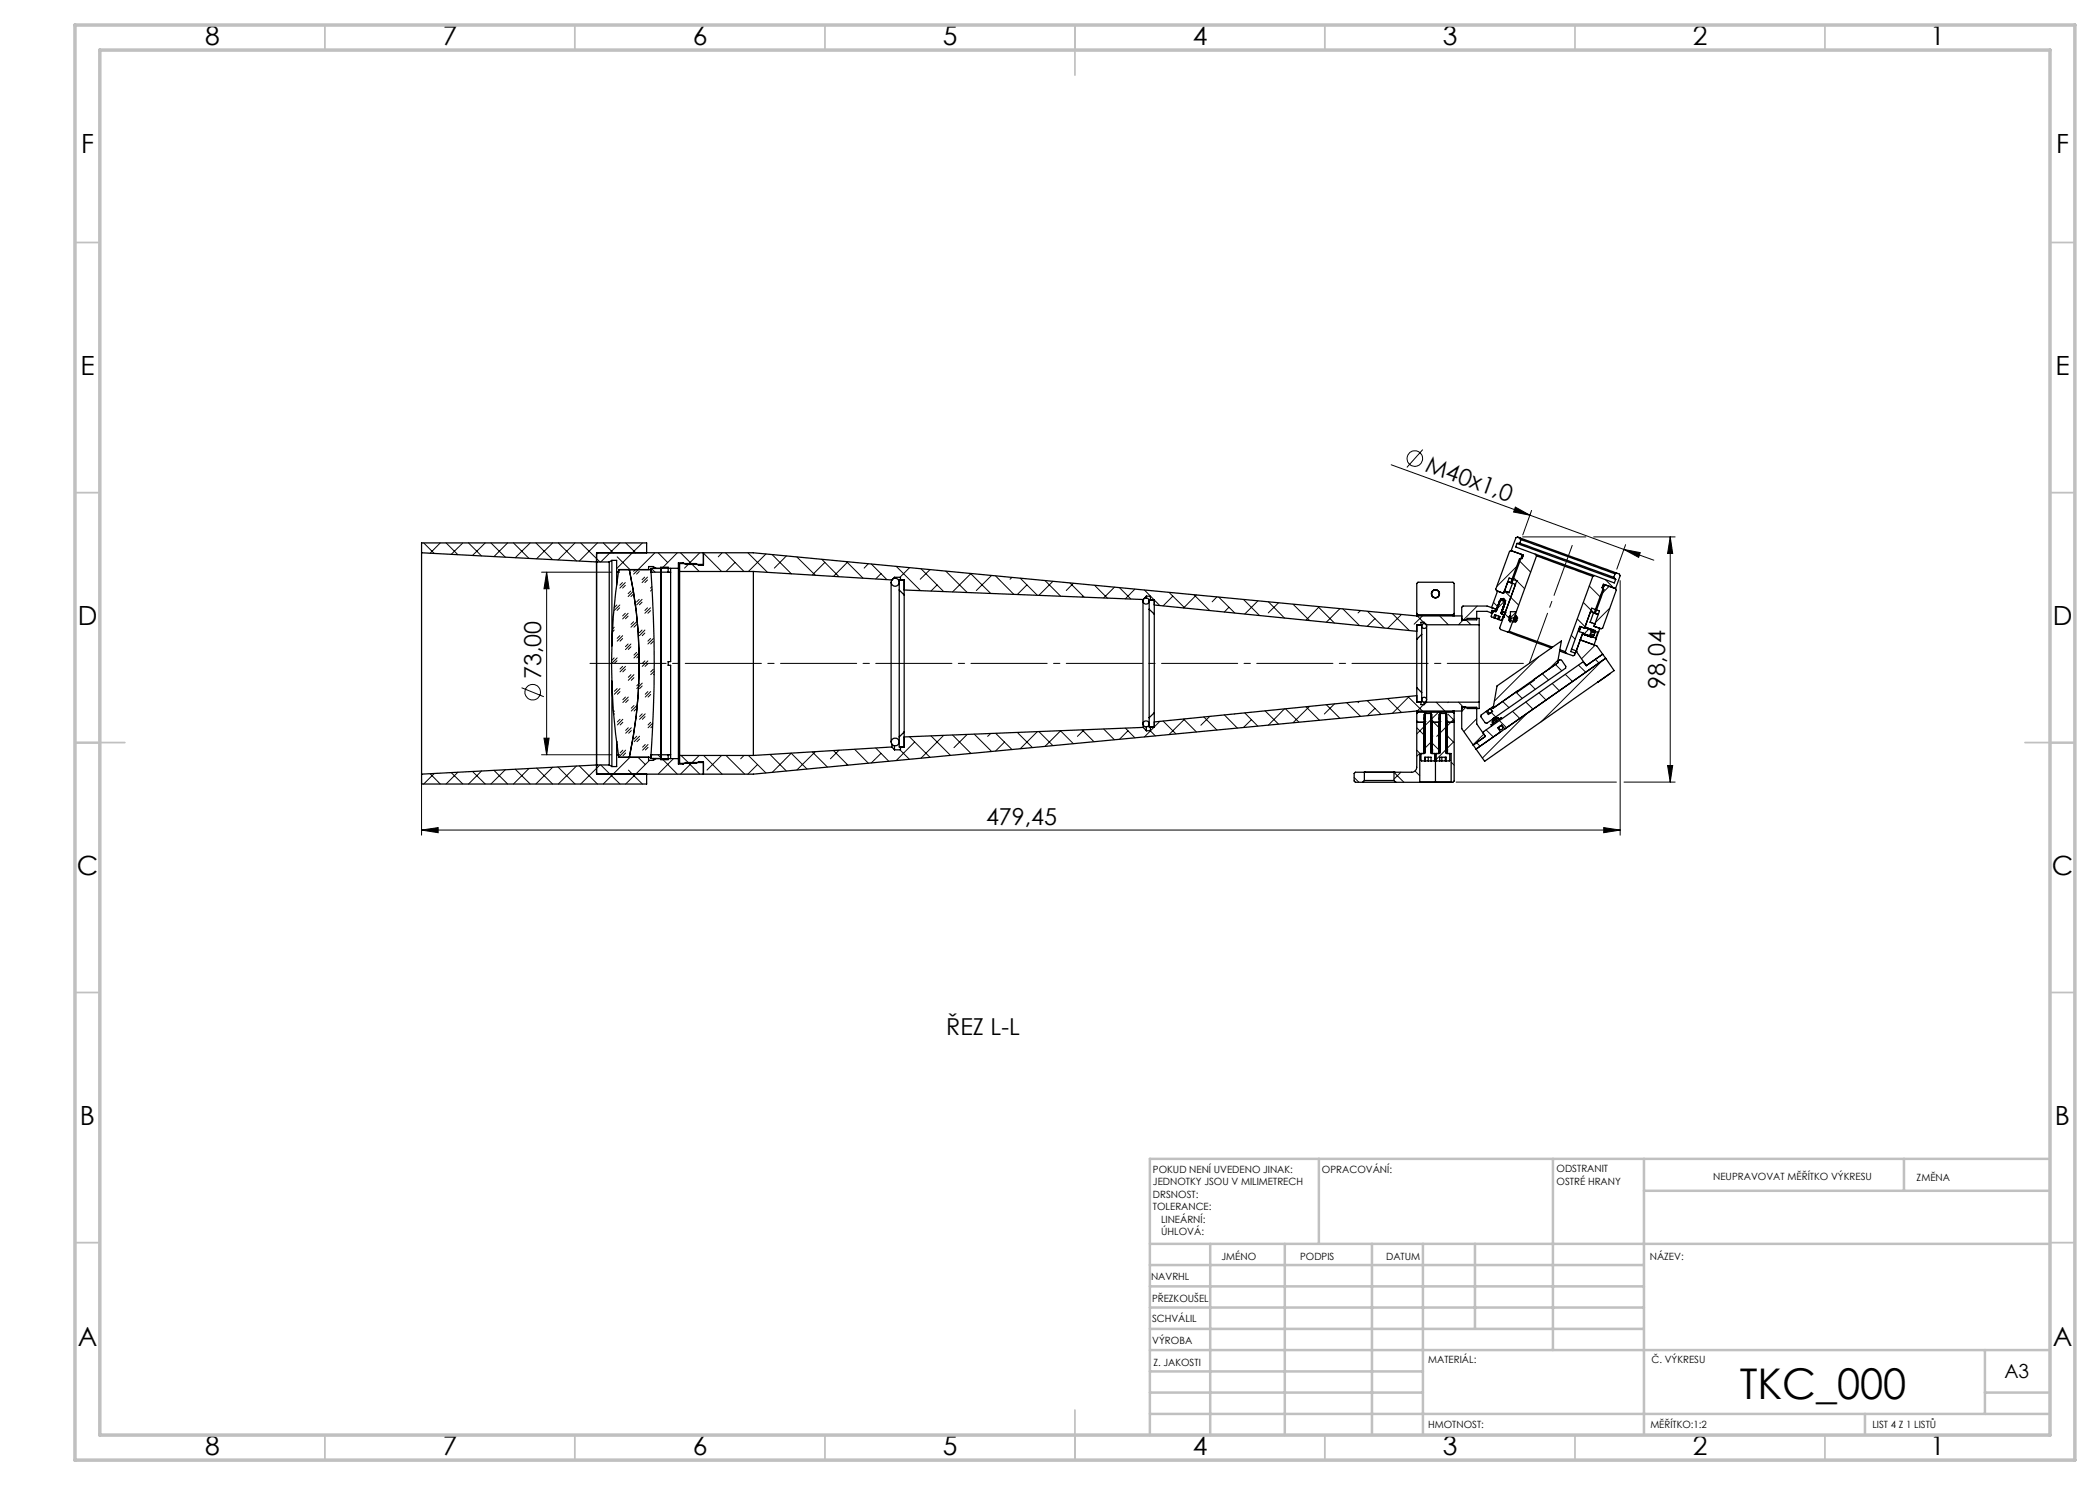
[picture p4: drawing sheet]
<svg xmlns="http://www.w3.org/2000/svg" width="420mm" height="297mm" viewBox="0 0 420 297" stroke-linecap="round" stroke-linejoin="round" font-family="sans-serif">
<g fill="none" stroke="#000" stroke-width=".2">
<path d="M278.2 93l27.8 10M284.6 89.9l-3.2 3.6M84.7 108.6l2.2 2.1M88.1 108.6l-2.1 2.1M89.2 108.6l2.4 2.3M92.6 108.6l-2.4 2.3M93.7 108.6l2.6 2.6M97 108.6l-2.5 2.5M98.2 108.6l2.9 2.8M101.5 108.6l-2.7 2.7M102.7 108.6l3.1 3.1M106 108.6l-3 2.9"/>
<path d="M107.2 108.6l3.3 3.3M108.3 114.4h14M109.3 114.4l.5 3.4h-1zM109.3 114.4v36.6M110.5 108.6l-3.2 3.2M111.7 108.6l3.6 3.6M115 108.6l-3.4 3.4M116.1 108.6l3.9 3.8M119.5 108.6l-3.6 3.6M120.7 108.6l1.9 2M123.4 111.4l2.6 2.5M124 108.6l-3.8 3.8"/>
<path d="M124.5 116.5l-.5 .5M125.1 116.5l-1.1 1.1M125.1 117.1l-.6 .5M125.1 108.6l2 2M126.2 118.2l-.6 .5M126.7 118.2l-1.1 1.1M126.7 118.8l-.5 .5M127.1 113.9l-.4 .4M127.6 113.9l-.9 .9M127.8 119.9l-.5 .5M127.8 114.3l-.5 .5M128.4 119.9l-1.1 1.1"/>
<path d="M128.5 108.6l-5.2 5.1M128.9 115.4l-.5 .6M129.5 115.4l-1.1 1.1M129.5 116l-.5 .5M130.2 113.7l.8 .7M130.4 117.3l-.3 .3M130.4 117.9l-.3 .3M131 110.6l-3.4 3.3M131.6 110.6l1.9 1.9M132.6 113.4l-.4 .5M135.5 110.6l-3.1 3.1M136.1 110.6l3.7 3.7"/>
<path d="M139.9 110.6l-3 3M140.7 110.6l3.6 3.7M144.4 110.6l-.7 .8M145.1 110.6l3.7 3.7M147 112.5l-1.8 1.8M149.6 110.6l3.9 3.9M153.2 110.8l-3.5 3.5M154.4 110.9l3.9 3.9M157.3 111.2l-2.4 2.4M158.2 114.7v.1M159.4 111.4l3.7 3.6M164.4 111.9l3.4 3.5"/>
<path d="M165 112.5l-2.5 2.5M169.3 112.4l3.3 3.2M169.6 112.4l-2.9 2.9M173.7 112.7l-.9 .9M174.3 112.8l3.1 3.1M176.2 114.7l-1 1.1M179.2 113.3l4.9 4.8M181.9 113.6l-1.9 1.9M184.2 113.8l4.5 4.5M186 113.9l-2 1.9M187.4 117l-1.2 1.2M189.2 114.2l4.2 4.3"/>
<path d="M190.5 118.4l3.6-3.7 4 4M198.3 115.1l-3 3M199.1 115.2l3.7 3.7M202.4 115.5l-.4 .3M204 115.6l3.5 3.5M205.4 117l-1.9 1.9M209 116.1l3.1 3.1M210.6 116.3l-2.8 2.8M214 116.6l2.8 2.8M214.7 116.7l-1.4 1.4M216.6 119.2l-.2 .2M218.9 117.1l2.6 2.5"/>
<path d="M222.9 117.4l-2.2 2.2M223.9 117.5l2.3 2.3M227 117.8l-1.9 2M228.9 118l3.1 3.1M233.8 118.5l3.2 3.1M234.6 119.2l-2 2M238.8 119l3.1 3.1M239.3 119l-2.6 2.6M243.4 119.4l-1 1M243.7 119.4l3.2 3.2M248.7 119.9l3.2 3.2M300.9 118.2l1.3 1.2"/>
<path d="M302.2 119.5l1.5 1.5M302.6 115.4l2.3 2.4M303.1 101.4l2.9 1.6-3.3-.6zM303.4 116.2h.1M303.6 107.4l.6 .6M303.7 112.9l-4.4 4.4M303.8 112.1l2.3 2.3M304.5 107.4h12.7M306 103l18.8 6.9M306.3 102.1l-1.7 4.9M307 110.8l.3 .3M317.9 117.2l2.3 2.4"/>
<path d="M318.7 107.4h16.3M321.1 115.9l1.6 1.7M321.8 117.3l-1.7 1.7M324 116.1v50.9M324.8 109.9l3.2 .6-.3 1zM324.8 109.9l6 2.1M325.1 108.9l-1.7 4.9M334 107.4v49M334 107.4l.5 3.3h-1zM104.3 137.5l4.5 1.8M122.8 131.6l-.5 .5M122.8 125.4l-.3 .4"/>
<path d="M122.8 126l-.3 .4M123.4 121l-.6 .5M123.4 132.1l-.5 .6M123.4 131.6l-1.1 1.1M123.4 137.7l-.5 .6M123.9 121.6l-.5 .5M124 127.1l-.6 .6M124 121l-1.2 1.1M124 137.7l-1.1 1.1M124 138.3l-.5 .5M124.5 133.3l-.5 .5M124.5 127.7l-.5 .5"/>
<path d="M124.5 127.1l-1.1 1.1M125.1 122.7l-.6 .5M125.1 133.3l-1.1 1.1M125.1 139.4l-.5 .5M125.1 133.8l-.5 .6M125.6 128.8l-.5 .5M125.6 123.2l-.5 .6M125.6 122.7l-1.1 1.1M125.7 139.4l-1.1 1.1M125.7 140l-.6 .5M126.2 134.9l-.5 .6M126.2 128.8l-1.1 1.1"/>
<path d="M126.2 129.4l-.5 .5M126.7 124.4l-.5 .5M126.8 134.9l-1.1 1.2M126.8 135.5l-.5 .6M127.3 130.5l-.5 .5M127.3 124.9l-.5 .5M127.3 124.4l-1.1 1M127.9 130.5l-1.1 1.1M127.9 136.6l-.5 .6M127.9 131.1l-.5 .5M128.4 126l-.5 .5M128.4 120.4l-.5 .6"/>
<path d="M128.4 136.6l-1 1.1M128.4 137.2l-.5 .5M129 126l-1.1 1.1M129 132.2l-.6 .5M129 126.6l-.6 .5M129.5 121.6l-.5 .5M129.6 132.2l-1.2 1.1M129.6 138.3l-.6 .5M129.6 132.7l-.6 .6M130.1 121.6l-1.1 1.1M130.1 127.7l-.5 .5M130.1 122.1l-.5 .6"/>
<path d="M130.1 138.3l-1.1 1.1M130.1 138.9l-.5 .5M130.7 127.7l-1.1 1.1M130.7 133.8l-.6 .6M130.7 128.3l-.6 .5M130.7 124.3v.1M130.7 123.8h.1M130.8 134.3l-.7 .6M130.8 134.8l-.1 .1M245.8 121.5l-.9 .9M251.6 120.2l-2.6 2.6M253.7 120.4l3.2 3.2"/>
<path d="M255.7 120.6l-2.1 2M258.6 120.9l3.3 3.2M263.6 121.3l3.3 3.3M263.7 121.5l-2.5 2.5M268 121.7l-2.7 2.7M268.6 121.8l3.3 3.3M272.1 122.1l-.5 .5M273.5 122.3l3.4 3.3M275 123.7l-1.6 1.6M277.5 139.7l2.8 2.8M278.5 122.7l3.3 3.4M280.3 122.9l-2.8 2.8"/>
<path d="M281.6 139.3l2.9 2.9M281.7 139.4l-3.2 3.3M283.5 123.2l1.2 1.3M283.5 137.7l-.1 .1M284.5 123.2l-1.7 1.6M284.9 124.7l.4 .4M287.9 123.2l1.8 1.8M292.6 124l-.9 1M293.2 124l1 1M295.5 121.2l-2.8 2.8M298.7 120.5l.9 .9M299.2 122l-.8 .7"/>
<path d="M300.4 122.2l.1 .1M300.8 120.3l-1.5 1.5M301 122.8l1.5 1.5M303.1 122.6l-1.2 1.1M303.2 138.4l1.2 1.3M305.9 136.7l1.2 1.2M307.7 131.4l-8.8 8.8M307.8 138.6l1.4 1.4M308.5 134.8l1.2 1.2M310.4 136.7l1.5 1.4M311.1 132.9l1.2 1.3M311.6 132l-1.8 1.8"/>
<path d="M313.1 134.9l1.4 1.4M313.1 130.4l.3 .3M314.3 127.1l.7 .7M315.5 123.8l1.8 1.9M315.7 133l1.4 1.4M316.7 120.5l2 2.1M317.7 125.8l-1 1.1M318.2 122l.5 .6M318.8 124.7v.1M319 129l-2.7 2.8M319.1 131.9l.7 .7M320.4 132.2l-12.2 12.2"/>
<path d="M321.9 121.6l-2.8 2.9M84.3 155.8v11.2M86 154.7l2.1 2.1M86.9 154.7l-2.2 2.1M90.2 154.5l2.4 2.3M91.6 154.4l-2.4 2.4M94.5 154.3l2.5 2.5M96.3 154.2l-2.6 2.6M98.8 154.1l2.7 2.7M101.1 153.9l-2.9 2.9M103 153.8l3 3M105.8 153.7l-3.1 3.1"/>
<path d="M107.3 153.6l3.2 3.2M108.3 151h14M108.8 147.6h1l-.5 3.4zM110.5 153.5l-3.3 3.3M111.6 153.4l3.4 3.4M115.3 153.2l-3.6 3.6M115.9 153.2l3.6 3.6M120 153l-3.9 3.8M120.2 153l3.8 3.8M122.9 142.2l-.2 .2M122.9 142.8l-.2 .1M123.5 148.3l-.2 .2"/>
<path d="M123.5 148.9l-.1 .1M124 143.9l-.5 .5M124.6 150l-.6 .6M124.6 144.5l-.6 .5M124.6 143.9l-1.1 1.1M125.1 150l-1.1 1.1M125.1 150.6l-.5 .5M125.7 145.6l-.6 .5M125.7 154l2.8 2.8M126 151.5l-5.3 5.3M126.3 145.6l-1.2 1M126.3 146.1l-.6 .5"/>
<path d="M126.8 141.1l-.5 .5M127.4 141.1l-1.1 1.1M127.4 147.2l-.6 .6M127.4 141.7l-.6 .5M127.6 151.5l1.4 1.4M127.9 147.2l-1.1 1.1M127.9 147.8l-.5 .5M128.4 142.8l-.5 .5M129 143.3l-.5 .6M129 142.8l-1.1 1.1M129 148.9l-.5 .5M129.6 148.9l-1.1 1.1"/>
<path d="M129.6 149.5l-.5 .5M129.9 152.1l-4.8 4.7M130.1 144.5l-.5 .5M130.2 151.1h.1M130.5 145.2l-.3 .4M130.6 144.6l-1 1M130.7 140.5h.1M131.6 151l1 .9M132.4 151.7l3.1 3.1M134.7 151.7l-3.1 3.1M136.2 151.1l1.6 1.6M137.6 152.5l2.3 2.3"/>
<path d="M139.8 151.1l-3.7 3.7M140.7 154.8h-.1M140.7 151.1l3.7 3.7M144.3 151.1l-2.9 2.9M145.2 151.1l3.7 3.7M148.8 151.1l-.7 .7M149.7 151.1l3.5 3.5M151.5 152.9l-1.9 1.9M154 150.9l3.3 3.3M161.4 153.8l-3.2-3.2-3.8 3.9M162.5 150.4l3 3M163.1 150.4l-3.7 3.6"/>
<path d="M166.7 150.1l2.9 2.9M167.8 150l-1.7 1.8M169.5 152.9l-.2 .1M170.9 149.9l2.8 2.7M175.2 149.6l2.6 2.7M176.2 150.7l-1.9 1.9M180 150l1.9 1.9M181.9 147.4l4.1 4M182.9 148.4l-3.7 3.7M186.2 147.2l3.9 3.9M188.7 147.1l-4.5 4.5M190.5 147l3.7 3.7"/>
<path d="M193.4 146.9l-2.6 2.6M194.1 150.7h.1M194.8 146.8l3.5 3.5M198.1 146.7l-.6 .6M199.1 146.7l3.3 3.2M200.9 148.4l-1.8 1.8M203.5 146.5l3 3M207.5 146.3l-3.5 3.5M207.8 146.3l2.8 2.8M212.1 146.2l2.6 2.5M212.1 146.2l-3.1 3.1M216.4 146l2.4 2.3"/>
<path d="M216.8 146l-1.3 1.3M220.7 145.8l2.2 2.2M225.1 145.6l1.9 2M225.6 146.2l-1.7 1.6M230 146.2l1.1 1M232 144.3l-3.1 3.1M232.6 144.2l2.6 2.6M236.7 143.8l2.6 2.6M237 143.8l-3.2 3.1M240.8 143.4l2.6 2.6M241.9 143.3l-1.7 1.8M244.9 143l2.6 2.6"/>
<path d="M246.9 142.8h.1M249 142.6l2.6 2.6M250.3 143.9l-1.6 1.6M253 142.2l2.7 2.6M256.9 141.8l-3.2 3.2M257.1 141.8l2.7 2.6M261.2 141.4l2.7 2.6M261.9 141.3l-3.3 3.2M265.3 141l2.7 2.6M266.9 140.8l-2 2M269.3 140.5l2.8 2.8M270.8 155.5l1 1"/>
<path d="M271.9 140.3l-.3 .2M273.4 140.1l2.8 2.8M275 141.7l-1.5 1.4M278.8 154.5l2 2M280.2 154.4l-1.4 1.4M283 154.2l1 .9M283.4 145.6l1.4 1.4M283.4 150l.6 .7M284 150.7l-.6 .6M284.7 140.9l-1.2 1.3M284.7 142.4l.3 .3M284.8 145.3l-1.4 1.5"/>
<path d="M286.2 143.9l1.6 1.6M286.2 148.4l-1.3 1.4M286.2 143.9l-1.3 1.3M286.4 148.6l1.4 1.4M287.2 140.4l1.8 1.8M287.7 142.4l-1.5 1.5M287.8 146.8l-.5 .5M289.2 145.4l-1.3 1.4M289.2 149.9l-2 2M289.4 147.1l1.4 1.5M289.6 142.8l1.2 1.3M289.7 140.4l-.1 .1"/>
<path d="M290.2 152.4l.6 .6M290.7 148.4l-1.3 1.3M290.8 143.8l-1.4 1.4M291.2 156.4h32.1M291.7 140.4l.9 1M293.2 141.5l-.9 .8M295.3 148.5l.7 .8M295.3 143.8l-2.5 2.5M296.8 146.8l-2.2 2.2M297.2 146l1.5 1.4M298.2 142.5l1 .9M299.9 144.1l1.4 1.5"/>
<path d="M300.5 140.3l1.3 1.2M302.5 142.3l1.5 1.4M305.2 140.4l1.4 1.4M305.4 142.7l-8.9 8.9M324.8 156.4h10.2M333.5 153.1h1l-.5 3.3zM84.3 166l3.3-.5v1zM84.3 166h239.7M320.7 165.5l3.3 .5-3.3 .5z"/>
<circle cx="283" cy="91.7" r="1.55"/>
<circle cx="106.5" cy="138.4" r="1.55"/>
</g>
<path d="M305.8 132.7h-188.9" fill="none" stroke="#000" stroke-width=".2" stroke-dasharray="15.2 1.3 1.3 1.3" stroke-dashoffset="-1.1"/>
<path d="M305.9 132.7l8.5-23.6" fill="none" stroke="#000" stroke-width=".2" stroke-dasharray="15.2 1.3 1.3 1.3" stroke-dashoffset="4.6"/>
<g fill="none" stroke="#c0c0c0" stroke-width=".35">
<path d="M65 5v5M115 5v5M165 5v5M215 5v10M265 5v5M315 5v5M365 5v5M15 48.5h5M410 48.5h5M15 98.5h5M410 98.5h5M15 148.5h10"/>
<path d="M405 148.5h10M15 198.5h5M410 198.5h5M15 248.5h5M410 248.5h5M65 287v5M115 287v5M165 287v5M215 282v10M265 287v5M315 287v5M365 287v5"/>
</g>
<g fill="none" stroke="#c0c0c0" stroke-width=".5">
<path d="M263.8 231.8v17M310.6 231.8v38.2M328.8 231.8v55.2M328.8 238.2h81.2M380.8 231.8v6.4M410 231.8h-180v55.2M230 248.8h180M230 257.3h98.8M230 253h98.8M242 248.8v38.2M257 248.8v38.2M274.4 248.8v38.2"/>
<path d="M284.6 248.8v38.2M295 248.8v17M230 265.8h98.8M230 261.5h98.8M230 278.5h54.6M230 274.3h54.6M230 270h180M397 278.5h13M397 270v12.8M230 282.8h180M373 282.8v4.2"/>
</g>
<path d="M15 5h400v287h-400zM20 10h390v277h-390z" fill="none" stroke="#c0c0c0" stroke-width=".7"/>
<g fill="#000">
<path d="M109.3 114.4l.5 3.4h-1zM108.8 147.6h1l-.5 3.4z"/>
<path d="M324.8 109.9l3.2 .6-.3 1zM303.1 101.4l2.9 1.6-3.3-.6z"/>
<path d="M333.5 153.1h1l-.5 3.3zM334 107.4l.5 3.3h-1z"/>
<path d="M84.3 166l3.3-.5v1zM320.7 165.5l3.3 .5-3.3 .5z"/>
</g>
<g fill="none" stroke="#000" stroke-width=".25">
<path d="M84.3 110.6v44.2M84.3 110.6v-2h45v2M84.3 110.6l35 1.8M119.3 112.4v40.6M119.3 112.4v-1.8h31.4l132.7 12.6M119.3 112.4h2.5M119.6 110.6l-.3 .2M121.8 112.4v40.6M122.4 112.1v17.1M122.4 112.1h.9v2.3M122.4 112.1l-.6 .3M123.3 114.4v2.6"/>
<path d="M123.3 114.4h.4M123.7 114.4h.1M125.9 113.9h-2.1a122.3 122.3 0 0 0 0 37.5M125.9 113.9a90.5 90.5 0 0 1 0 37.5M125.9 113.9h4.3a262.6 262.6 0 0 1 0 37.5h-6.4M130.1 113.7v.2M130.1 113.7h2.1v.7M130.1 113.7l.1 .7M130.2 114.4h.1M130.2 114.4h3.9M130.7 113.3v.4M130.7 113.3l.5 .4"/>
<path d="M130.7 113.3h-1v.6h-5.9l-.1 .5M131.2 113.7h4.5M131.2 113.7h.1M132.2 114.4v36.6M132.2 114.4v-1h1.4v1M133.6 114.4h.1M134.1 114.4v17.9h-.5v.8h.5v17.9M134.1 113.7v.7M135.7 113.7v38M135.9 114.3v36.8M135.9 114.3h14.8M136.6 112.6v.1"/>
<path d="M136.6 112.6l.5 .3h3.6M136.6 112.6h-.9v1.1M140.7 110.6v2.5h-1l-.5-.4h-3.3v1.6M150.7 114.3v36.8M150.7 114.3l27.7 1.7M178.2 116.4v32M178.4 116h.1M178.9 115.5v.2M178.9 115.5h1.2v.5M178.9 115.5l-.5 .5M179.8 118v29.4M179.8 118l1 1"/>
<path d="M179.8 118v-2h1v3M180.8 119v27.4M180.8 118l47.8 1.9M228.6 119.9v.1M229.3 119.2v.4M229.3 119.2h.8v.8M229.3 119.2l-.7 .7M300.1 119.8l1 .4M300.1 119.8l.6-.1 .4 .5M300.1 119.8l-.7 2h-.1M300.7 118.7l-1.2-.5-1.2 3.3 1 .3M300.9 118.2l.9 .3"/>
<path d="M300.9 118.2l-.2 .5M301.6 116.3l1.5 .6-3.2 8.7 .2 .3 1.4 .5M301.6 116.3l-.9 2.4M301.6 116.3l.2-.7 1.6 .6-2.4 6.3M301.6 116.3l-.7 1.9M302.2 110.1l2.5 .9-.3 .7-.5 .1-1.7 4.7M302.2 110.1l-.3 .2-2.7 7.5 .1 .3 1.4 .6M302.5 116.7l-.7 1.8M303.4 108.7l19.7 7.2M303.4 108.7l-.3 .7 4.1 1.5M304 108.6l18.8 6.9M304 108.6l-.6 .1"/>
<path d="M304.1 107.6l19.2 7M304.1 107.6l-.6-.2-.3 .2-1 2.5M304.1 107.6l.1 .3M304.2 107.9l18.8 6.9M304.2 107.9l-.2 .7M304.2 110.8l.2 .4M304.4 111.2l.2 .1M304.4 111.2l-2 5.4-.8-.3M307.2 110.9l11.7 4.2M307.2 110.9l.1 .3M307.3 111.2l11.3 4.1M307.3 111.2l-5.5 15.1"/>
<path d="M318.6 115.3l-5.5 15M318.9 115.1l-.3 .2M318.9 115.1l4 1.5 .2-.7M320.6 117.1l.2 .1M320.8 117.2l-2 5.4 .9 .3M320.8 117.2l.3-.2 2 .7M322.8 115.5l.3 .4M323 114.8l-.2 .7M323.1 117.7l-2.4-.9-.3 .7 .4 .4-1.7 4.8M323.1 117.7l.2 .3-2.8 7.6-.3 .2-1.4-.5M323.3 114.6l.6 .2 .1 .3-.9 2.6M323.3 114.6l-.3 .2"/>
<path d="M122.4 136.2v17.1M228.6 120.2v24.6M229.8 121.8v21.7M229.8 121.8v-1.8h1.1v2.8M229.8 121.8l1.1 1M230.9 122.8v19.8M230.9 121l52.5 5.3M283.4 122.7v.5M283.4 127.9v9.6M283.4 123.2h8.9M283.4 122.7v-6l.2-.3h7l.2 .3v6M283.4 137.5v2.9h.9v-1.9"/>
<path d="M283.4 122.7l.2 .2M283.4 137.5l.9 1M283.4 139.1l-52.5 5.3M283.6 122.9v.3M283.6 122.9h7M284.3 126.9v11.6M284.3 126.9v-1.9h-.9v2.9M284.3 126.9l-.9 1M284.8 124.5v.2M284.8 124.5h-.6v.5M284.8 124.5l.5 .5M285.3 125h10.5"/>
<path d="M285.3 125h.1M285.3 125.2v14.7M290.6 122.9v.3M290.8 122.7v.5M290.8 122.7l-.2 .2M292.3 123.7l.3 .3M292.6 124h.1M295.8 125v15.4M298.2 122.6l-.8-.3h-2.1v1.7h-2.7M298.2 122.5l.2 .1h-.2M298.2 122.5v.1M298.7 123.5l.2-.6 1.1 .4-.2 .6"/>
<path d="M298.7 123.5l.3 .1M299 123.6l.5 .2M299.2 123l-.2 .6M299.2 121.8l-1.8-.6h-4.8l-.3 .3v2.5h.8l.4-.3h2.3v1.3M299.2 121.8l-.2 .5-.6-.2-.2 .4M299.3 121.8v.1M299.5 121.3l.1 .2h-.2l.1 .2h-.2l.1 .2-.2 .3 .1 .1-.7-.1-.4 1 .5 .3M299.5 121.3h.1M299.5 123.8l.3 .1M299.8 123.2l-.3 .6M299.8 120.4h.2l-.1-.2 .2-.2 .9 .4 .1 .2-.3 .1 .2 .2h-.2l.1 .2h-.2l.1 .2M299.8 120.5v.3l-.3 .3 .1 .1-.1 .1"/>
<path d="M299.8 120.4v.1M300.3 122.8l.4 .1-.3 1.1-.6-.1M300.3 122.8l.6 .2M300.4 122.3h.1M300.5 122.3l.5 .2M300.5 122.2h-.2l.1 .2h-.2l.1 .4M300.5 122.1v.1M300.6 123.4h.1M300.7 123.4h.1M300.8 121.3h-.2l.1 .2h-.1l.1 .2-.3 .3 .1 .1M300.8 121.3h.1M301 122.5h.1"/>
<path d="M301 122.5l-.3 .9M301 122.5l-.5-.2-.2 .5M301.1 120.2l-.7 1.9 .1 .2M301.5 126.4l8.8 3.2M301.8 123.6l.2 .1-.2 .2 .2 .1-.2 .1 .2 .1v.2h.2v-.8h.8v.8M301.8 123.6h.1M301.8 123.4l.2 .1-.2 .1M301.8 126.3l8.7 3.1M301.8 123.3v.1M301.8 126.3l-.3 .1M302 123.2l-.2 .1M302 123.2h.1"/>
<path d="M302 123.2l.1-.9h1l.1 .9M302.8 123.6v.8M303.2 123.2l.2 .1M303.2 123.2h.1M303.4 123.4l-.2 .1 .2 .1M303.4 123.6h.1M303.4 123.6l-.2 .1 .2 .2-.2 .1 .2 .1-.2 .3h-.7M303.4 123.3v.1M303.4 138.3l.1 .1 3.3-2.3-.1-.1 4.9-3.5-.1-.2 .5-.3h.3l.9 1.3-.1 .3-14 9.8M311.9 130.2l1.3 .5M312 130l1.1 .3M313.1 130.3l.1 .4"/>
<path d="M314.3 129.8l.9 .4M315.1 130.6l-.2 .4-.3 .2-1.4-.5M315.2 130.2l-.1 .4M315.2 130.2h.1M315.2 130.2l2.1 2.9M315.8 125.8h.2M316 128l3.4 1.2 1.1 1.6M316.1 128l-.9 2.2M316.5 126.6l.1 .1M316.5 126.6l-1.3 3.6M316.5 126.7l-.4 1.3M316.5 126.7l2.6 .9"/>
<path d="M316.6 126.6l-.1 .1M316.6 126.7l.1 .2M316.6 126.7h.1M316.7 126.9l.2-.1 .1 .2 .1-.1 .1 .2M316.7 126.9h.1M316.9 125.6l.4-.1v.2M316.9 125.6h.1M316.9 125.6l-.7-.2-.4 .9 .7 .3M316.9 125.6l-1-.3-1.8 5 1 .3M317 125.5l-.1 .1M317 125.5l2.5 1M317.2 127.1h.1"/>
<path d="M317.2 127.1l.2-.1v.1M317.3 133.1l-.5-.6h-.3l-19.8 13.8v.3l.4 .7M317.3 125.7h.1M317.3 125.7l.2-.1v.2l.2-.1M317.4 127.1l.2-.1v.2l.3-.1v.2M317.4 127.1h.1M317.7 125.7h.1M317.7 125.7v.1l.3-.1v.2l.2-.1M317.9 127.3h.1M317.9 127.3l.2-.1v.2M318 124.4l.4 .2M318.1 126.7l.7 .3"/>
<path d="M318.1 127.4h.1M318.2 125.8h.1M318.2 125.8v.2l.2-.1M318.2 126.3l.7 .3M318.3 127.3h.1M318.3 127.3l-.2 .1M318.4 125.9h.1M318.4 125.9l.1 .2 .1-.1 .1 .2 .2-.1M318.7 127.2l-.3 .3-.1-.2M318.8 127l-.1 .2M318.8 125.3l1.2 .4-.3 .7M318.8 124.7l.2 .1"/>
<path d="M318.9 126.1h.1M318.9 126.1l.2 .2-.1 .2M318.9 126.6l-.1 .4M319 126.5l-.7-.3-.3 .8 .7 .2M319 126.5l-.1 .1M319 124.8l-.2 .5M319.1 127.6l.1 .2M319.2 127.8l-.4 1.2-2.7-1M319.5 122.9l-.8-.3-.7 1.9 1 .3M319.5 126.5l-.4 1.1M319.7 122.9l-1.6-.6-1.2 3.3M319.7 122.9l-.9 2.4"/>
<path d="M319.7 122.9l.2-.7-1.6-.6-1.3 3.9M319.7 126.4l-.5 1.4M319.7 126.4l-.2 .1M320.5 130.8l-3.2 2.3M320.5 130.8l.6 .9M321.1 131.7l1.7 2.4-25.9 18.2-1.7-2.5M321.1 131.7l-25.9 18.1M321.1 131.7l-20.1 14.1-.6-.8-.9 .6 .6 .8-4.9 3.4M322 134.7l-2.4 1.7M84.3 154.8v2h45v-2M119.3 153l-35 1.8M119.3 154.6l.3 .2"/>
<path d="M119.3 153h2.5M121.8 153l.6 .3M123.3 148.4v2.6M123.3 151h.4M123.3 151v2.3h-.9M123.7 151h.1M123.7 151l.1 .5M123.8 151.5h5.9M123.8 151.4v.1M129.7 151.4v.7h1M130.1 151.4v.3M130.2 151h.1"/>
<path d="M130.2 151h3.9M130.2 151l-.1 .7M130.7 151.7v.4M131.2 151.7h4.5M131.2 151.7h.1M131.2 151.7l-.5 .4M132.2 151v.9h1.4v-.9M132.2 151v.7h-2.1M133.6 151h.1M134.1 151v.7M135.7 151.7v1.1h.9M135.9 151.1v1.6h3.3l.5-.3h1v2.4"/>
<path d="M135.9 151.1h14.8M136.6 152.7v.1M140.7 152.5h-3.6l-.5 .3M178.4 148.8v.6M178.4 149.4l-27.7 1.7M178.4 149.4l.5 .6M178.9 149.2v.8M180.1 149.4v.6h-1.2M180.8 146.4l-1 1M180.8 146.4v3h-1v-2M228.6 145v.5M228.6 145.5l-47.8 1.9"/>
<path d="M228.6 145.5l.7 .7M229.3 145.4v.8M230.1 145.4v.8h-.8M230.9 142.6v2.8h-1.1v-1.9M230.9 142.6l-1.1 .9M272.6 156.5h6.6M272.9 154.4h5.9M272.9 154.4h.1M272.9 156.1h5.9M272.9 154.4h-1.8l-.3 .3v1.5l.3 .3h1.5M272.9 154.4v1.7M272.9 156.1l-.3 .4"/>
<path d="M278.8 154.4h.1M278.8 156.1l.4 .4M278.8 154.4v1.7M279.2 156.5h4.8M283.4 144.2v.3M283.4 144.5v9a1.02 1.02 0 0 1-1.1 .9h-3.5M283.4 142.2v.5M283.4 142.2l-132.7 12.6h-31.4v-1.8M283.4 144.5h1.4M283.4 142.7v1.5M283.4 144.2l.2 .3M283.4 142.2h8.9"/>
<path d="M283.6 142.2v.2M283.6 142.4h1.4M283.6 142.4l-.2 .3M284 156.4h6.2M284 156.5h3.1M284.2 150.7l.1 1.5h2.6v-1.5M284.2 140.4v.5h.6M284.8 140.4v.5M284.8 144.5v6.2M284.8 143.2l.2-.1-.2-.1 .2-.1v-.2h1.2l.1 .1-.1 .1h.1l-.1 .2 .1 .1M284.8 150.2l.2 .1-.2 .2 .2 .1-.2 .1h-.8v5.8M284.8 150.2h.1"/>
<path d="M284.8 150l.2 .1-.2 .1M284.8 150h.1M284.8 149.7l.2 .1-.2 .2M284.8 149.5l.2 .1-.2 .1M284.8 149l.2 .1-.2 .1M284.8 147.2l.2 .1-.2 .2 .2 .1-.2 .1 .2 .1-.2 .2 .2 .1-.2 .1 .2 .1-.2 .1 .2 .2-.2 .1 .2 .2h-.2M284.8 147.2h.1M284.8 147l.2 .1-.2 .1M284.8 146.7l.2 .1-.2 .1M284.8 144.5l.2 .1-.2 .1 .2 .1-.2 .2 .2 .1-.2 .1 .2 .1-.2 .1 .2 .2-.2 .1 .2 .1-.2 .1 .2 .2-.2 .1M284.8 144.5h.1M284.8 144.2h.1"/>
<path d="M284.8 144l.2 .1-.2 .1M284.8 143.7l.2 .1-.2 .1M284.8 143.2l.2 .1-.2 .1M284.8 143.2h.1M284.8 143.4v.1M284.8 143.7h.1M284.8 143.9v.1M284.8 146.2h.1M284.8 146.4v.1M284.8 146.7h.1M284.8 146.9v.1M284.8 148.9v.1"/>
<path d="M284.8 149.2h.1M284.8 149.4v.1M284.8 149.7h.1M284.8 149.2l.2 .1M284.8 146.5l.2 .1M284.8 146.2l.2 .1M284.8 144.2l.2 .1M284.8 143.5l.2 .1M285 149.3h.1M285 146.6h.1M285 146.3h.1M285 144.3l-.2 .2"/>
<path d="M285 143.6h.1M285 144.3h.1M285 142.4h1.2M285 152.2v-.8h1.2v.8M285 142.4v1.9M285 149.4h-.2M285 146.6l-.2 .1M285 146.4h-.2M285 143.6l-.2 .1M285 151.4v.8M285.3 140.1v.3M285.3 140.4l-.5 .5"/>
<path d="M285.3 140.4h10.5M285.6 151.4v.8M286.2 143.6h.1M286.2 146.4h.1M286.2 146.6h.1M286.2 149.4h.1M286.2 144.3l.1 .2M286.2 144.3h.1M286.2 143.6l.1 .1M286.2 146.6l.1 .1M286.2 142.4v1.9M286.2 142.4h1.8"/>
<path d="M286.3 143.2l-.1 .1 .1 .1M286.3 143.7l-.1 .1 .1 .1M286.3 144l-.1 .1 .1 .1M286.3 144.2h.1M286.3 144.5h.1M286.3 144.5l-.1 .1 .1 .1-.1 .1 .1 .2-.1 .1 .1 .1-.1 .1 .1 .1-.1 .2 .1 .1-.1 .1 .1 .1-.1 .2 .1 .1M286.3 146.7l-.1 .1 .1 .1M286.3 147l-.1 .1 .1 .1M286.3 147.2h.1M286.3 147.2l-.1 .1 .1 .2-.1 .1 .1 .1-.1 .1 .1 .2-.1 .1 .1 .1-.1 .1 .1 .1-.1 .2 .1 .1-.1 .2h.1M286.3 149l-.1 .1 .1 .1M286.3 149.5l-.1 .1 .1 .1"/>
<path d="M286.3 149.7l-.1 .1 .1 .2M286.3 150h.1M286.3 150l-.1 .1 .1 .1M286.3 150.2h.1M286.3 150.2l-.1 .1 .1 .2-.1 .1 .1 .1h1.5l.2-.1-.2-.1 .2-.2-.2-.1M286.3 143.2h.1M286.3 143.4v.1M286.3 143.7h.1M286.3 143.9v.1M286.3 146.2h.1M286.3 146.4v.1M286.3 146.7h.1"/>
<path d="M286.3 146.9v.1M286.3 148.9v.1M286.3 149.2h.1M286.3 149.4v.1M286.3 149.7h.1M286.3 143.5l-.1 .1M286.3 144.2l-.1 .1M286.3 146.2l-.1 .1M286.3 146.5l-.1 .1M286.3 149.2l-.1 .1M286.3 144.5h1.5M286.4 144.5v6.2"/>
<path d="M287.1 156.5h3.1M287.1 150.7v5.8M287.2 150.7l.1 1.5h2.6v-1.5M287.8 144.5v6.2M287.8 143.2l.2-.1-.2-.1 .2-.3h1.2v.2l.1 .1-.1 .1 .1 .1M287.8 150.2h.1M287.8 150l.2 .1-.2 .1M287.8 150h.1M287.8 149.7l.2 .1-.2 .2M287.8 149.5l.2 .1-.2 .1M287.8 149l.2 .1-.2 .1M287.8 147.2l.2 .1-.2 .2 .2 .1-.2 .1 .2 .1-.2 .2 .2 .1-.2 .1 .2 .1-.2 .1 .2 .2-.2 .1 .2 .2h-.2"/>
<path d="M287.8 147.2h.1M287.8 147l.2 .1-.2 .1M287.8 146.7l.2 .1-.2 .1M287.8 144.5l.2 .1-.2 .1 .2 .1-.2 .2 .2 .1-.2 .1 .2 .1-.2 .1 .2 .2-.2 .1 .2 .1-.2 .1 .2 .2-.2 .1M287.8 144.5h.1M287.8 144.2h.1M287.8 144l.2 .1-.2 .1M287.8 143.7l.2 .1-.2 .1M287.8 143.2l.2 .1-.2 .1M287.8 149.2l.2 .1M287.8 146.5l.2 .1M287.8 146.2l.2 .1"/>
<path d="M287.8 143.2h.1M287.8 143.4v.1M287.8 143.7h.1M287.8 143.9v.1M287.8 146.2h.1M287.8 146.4v.1M287.8 146.7h.1M287.8 146.9v.1M287.8 148.9v.1M287.8 149.2h.1M287.8 149.4v.1M287.8 149.7h.1"/>
<path d="M287.8 144.2l.2 .1M287.8 143.5l.2 .1M287.9 152.2v-.8h1.3v.8M288 149.3h.1M288 146.6h.1M288 146.3h.1M288 144.3l-.2 .2M288 143.6h.1M288 144.3h.1M288 142.4h1.2M288 142.4v1.9M288 149.4h-.2"/>
<path d="M288 146.6l-.2 .1M288 146.4h-.2M288 143.6l-.2 .1M288.4 151.4v.8M289.1 151.4v.8M289.2 143.6h.1M289.2 146.4h.1M289.2 146.6h.1M289.2 149.4h.1M289.2 144.3l.1 .2M289.2 144.3h.1M289.2 143.6l.1 .1"/>
<path d="M289.2 146.6l.1 .1M289.2 142.4h1.4M289.2 142.4v1.9M289.3 143.2l-.1 .1 .1 .1M289.3 143.7l-.1 .1 .1 .1M289.3 144l-.1 .1 .1 .1M289.3 144.2h.1M289.3 144.5h.1M289.3 144.5l-.1 .1 .1 .1-.1 .1 .1 .2-.1 .1 .1 .1-.1 .1 .1 .1-.1 .2 .1 .1-.1 .1 .1 .1-.1 .2 .1 .1M289.3 146.7l-.1 .1 .1 .1M289.3 147l-.1 .1 .1 .1M289.3 147.2h.1"/>
<path d="M289.3 147.2l-.1 .1 .1 .2-.1 .1 .1 .1-.1 .1 .1 .2-.1 .1 .1 .1-.1 .1 .1 .1-.1 .2 .1 .1-.1 .2h.1M289.3 149l-.1 .1 .1 .1M289.3 149.5l-.1 .1 .1 .1M289.3 149.7l-.1 .1 .1 .2M289.3 150h.1M289.3 150l-.1 .1 .1 .1M289.3 150.2h.1M289.3 150.2l-.1 .1 .1 .2-.1 .1 .1 .1h.9v5.8M289.3 144.2l-.1 .1M289.3 143.2h.1M289.3 143.4v.1M289.3 143.7h.1"/>
<path d="M289.3 143.9v.1M289.3 146.2h.1M289.3 146.4v.1M289.3 146.7h.1M289.3 146.9v.1M289.3 148.9v.1M289.3 149.2h.1M289.3 149.4v.1M289.3 149.7h.1M289.3 143.5l-.1 .1M289.3 146.2l-.1 .1M289.3 146.5l-.1 .1"/>
<path d="M289.3 149.2l-.1 .1M289.3 144.5h1.5M289.4 144.5v6.2M290.6 142.2v.2M290.6 142.4l.2 .3M290.8 144.2v.3M290.8 142.2v.5M290.8 144.5v11.7l-.2 .3h-.4M290.8 142.7v1.5M290.8 144.2l-.2 .3M292.6 141.4v.1M292.6 141.5h2.7v3.3l1.8 2.5"/>
<path d="M292.6 141.5l-.3 .2M294.6 149l.6 .8M295.8 140.4v1.3h-2.3l-.4-.3h-.8v4.3l2.3 3.3M297.1 147.3l-2.5 1.7M297.3 142.3l-1.1 .7v.3l.8 1.3h.4l1.1-.7M298.1 141.7l-.8 .6M298.1 141.7l.4 .6-.8 .6-.4-.6M298.4 141.5l-.3 .2M298.4 141.5l.1 .2 13-9.1 .8-4.4-12.9 9-.8 4.4M298.4 144.4l.2 .3M298.7 141.3l-.3 .2M299.1 143.4l-.6 .5"/>
<path d="M299.3 143.7a.39 .39 0 0 0-.5-.1 .39 .39 0 0 0-.1 .5M299.7 143.6l-1.3 .8M299.7 143.6h-.3l-.8 .5-.2 .3M299.7 143.6l.2 .2M300.4 143.7l-.2-.2-2 1.5 .1 .2"/>
<circle cx="179" cy="116.4" r=".81"/>
<circle cx="287.1" cy="118.8" r=".78"/>
<circle cx="287.1" cy="118.8" r=".8"/>
<circle cx="287.1" cy="118.8" r=".82"/>
<circle cx="229.2" cy="120.2" r=".63"/>
<circle cx="284.8" cy="125.2" r=".5"/>
<circle cx="284.8" cy="139.9" r=".5"/>
<circle cx="179" cy="148.4" r=".8"/>
<circle cx="229.2" cy="144.8" r=".61"/>
<circle cx="298" cy="142.2" r=".38"/>
<circle cx="300.2" cy="145.6" r=".38"/>
</g>
<text font-size="8.5" x="347.9" y="279.7">TKC_000</text>
<g font-size="5.3">
<text x="41" y="8.9">8</text>
<text x="88.5" y="8.9">7</text>
<text x="138.5" y="8.9">6</text>
<text x="188.5" y="8.9">5</text>
<text x="238.5" y="8.9">4</text>
<text x="288.5" y="8.9">3</text>
<text x="338.5" y="8.9">2</text>
<text x="386" y="8.9">1</text>
<text x="16.2" y="30.7">F</text>
<text x="411.2" y="30.7">F</text>
<text x="16.1" y="74.9">E</text>
<text x="411.1" y="74.9">E</text>
<text x="15.5" y="124.9">D</text>
<text x="410.5" y="124.9">D</text>
<text x="15.4" y="174.9">C</text>
<text x="410.4" y="174.9">C</text>
<text x="16" y="224.9">B</text>
<text x="411" y="224.9">B</text>
<text x="15.5" y="269.2">A</text>
<text x="410.5" y="269.2">A</text>
<text x="41" y="290.9">8</text>
<text x="88.5" y="290.9">7</text>
<text x="138.5" y="290.9">6</text>
<text x="188.5" y="290.9">5</text>
<text x="238.5" y="290.9">4</text>
<text x="288.5" y="290.9">3</text>
<text x="338.5" y="290.9">2</text>
<text x="386" y="290.9">1</text>
</g>
<g font-size="4.7">
<text x="284.8" y="94.2" transform="rotate(20 284.8 94.2)">M40x1,0</text>
<text x="108.3" y="135.9" transform="rotate(-90 108.3 135.9)">73,00</text>
<text x="333" y="137.7" transform="rotate(-90 333 137.7)">98,04</text>
<text x="197.2" y="165">479,45</text>
<text x="189.3" y="206.9">ŘEZ L-L</text>
</g>
<text font-size="3.9" x="400.9" y="275.5">A3</text>
<g font-size="2">
<text x="230.6" y="234.6">POKUD NENÍ UVEDENO JINAK:</text>
<text x="230.6" y="237.1">JEDNOTKY JSOU V MILIMETRECH</text>
<text x="230.6" y="239.6">DRSNOST:</text>
<text x="264.4" y="234.6">OPRACOVÁNÍ:</text>
<text x="311.3" y="234.5">ODSTRANIT</text>
<text x="311.3" y="237">OSTRÉ HRANY</text>
<text x="342.6" y="236">NEUPRAVOVAT MĚŘÍTKO VÝKRESU</text>
<text x="383.3" y="236.2">ZMĚNA</text>
<text x="230.6" y="242.1">TOLERANCE:</text>
<text x="232.2" y="244.6">LINEÁRNÍ:</text>
<text x="232.2" y="247.1">ÚHLOVÁ:</text>
<text x="244.3" y="252">JMÉNO</text>
<text x="260" y="251.9">PODPIS</text>
<text x="277.2" y="251.9">DATUM</text>
<text x="330" y="251.9">NÁZEV:</text>
<text x="230.2" y="256.1">NAVRHL</text>
<text x="230.4" y="260.3">PŘEZKOUŠEL</text>
<text x="230.4" y="264.4">SCHVÁLIL</text>
<text x="230.5" y="268.8">VÝROBA</text>
<text x="230.7" y="273.1">Z. JAKOSTI</text>
<text x="285.6" y="272.5">MATERIÁL:</text>
<text x="330.3" y="272.5">Č. VÝKRESU</text>
<text x="285.6" y="285.5">HMOTNOST:</text>
<text x="330.1" y="285.6">MĚŘÍTKO:1:2</text>
<text x="374.5" y="285.6">LIST 4 Z 1 LISTŮ</text>
</g>
</svg>
